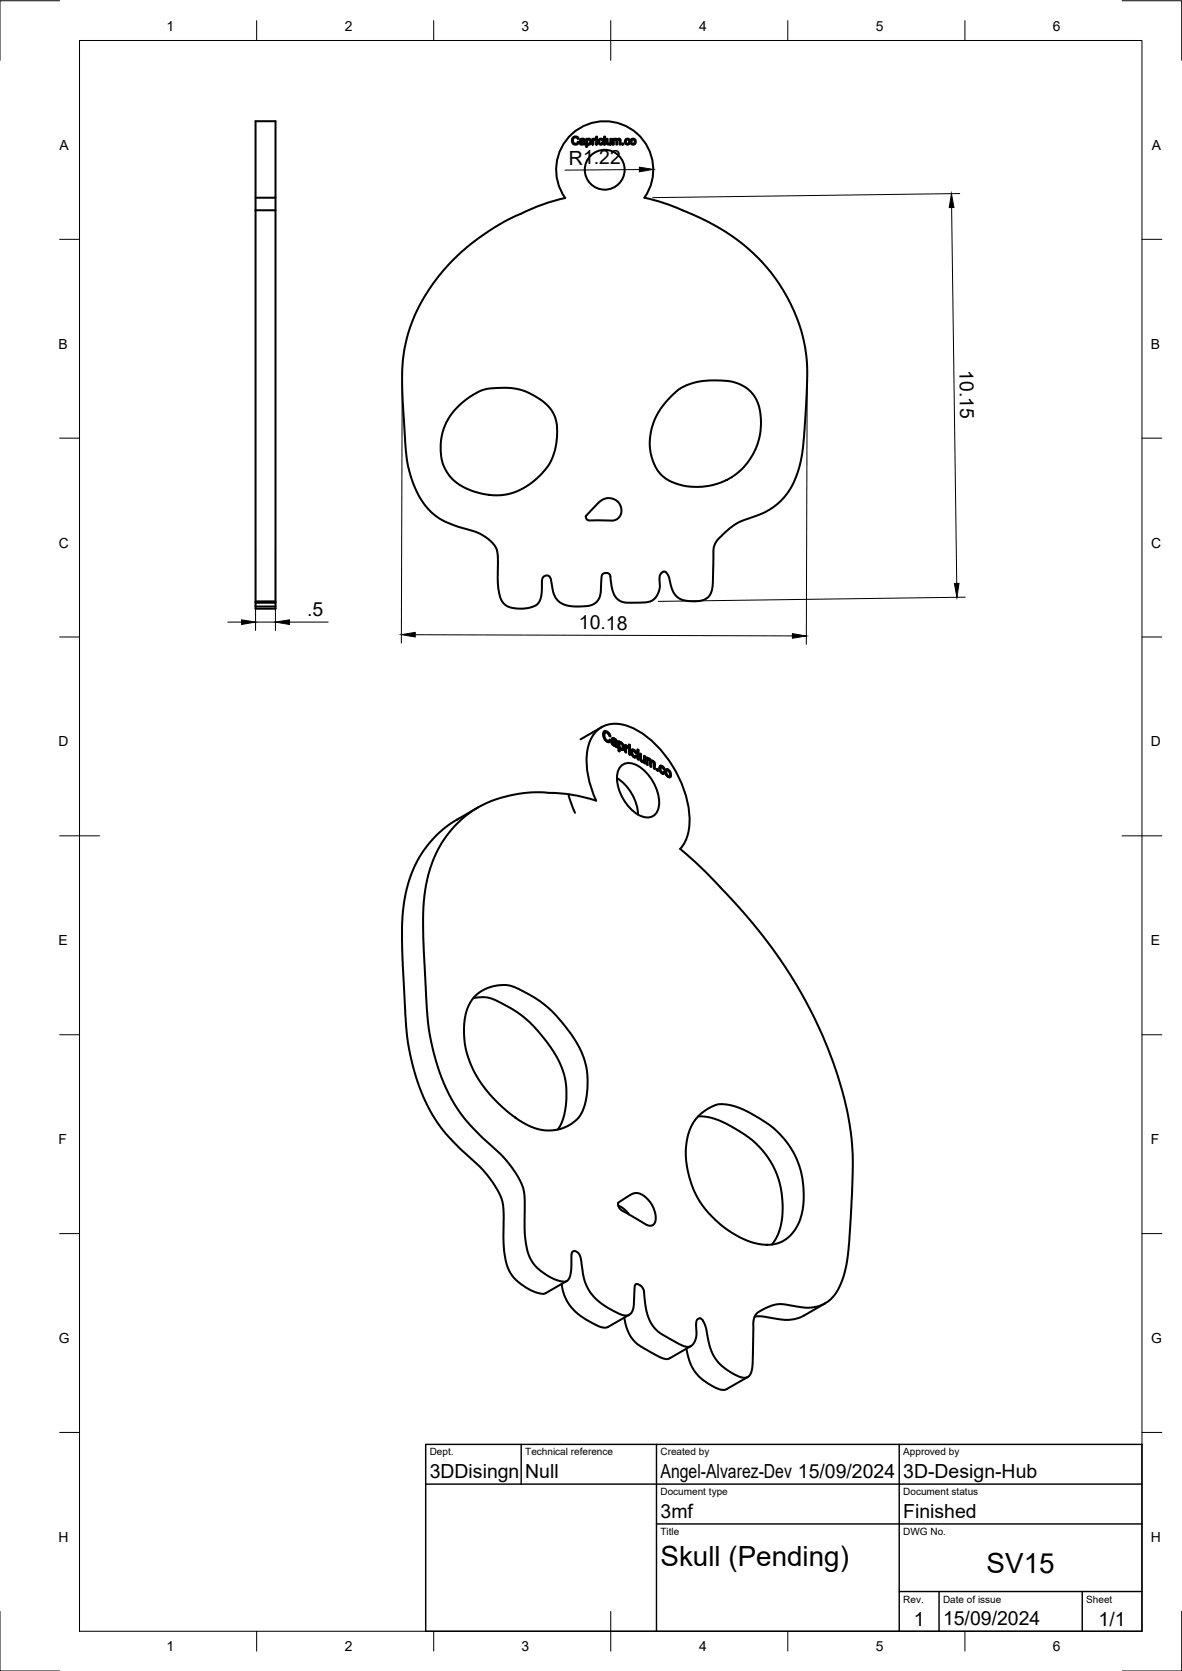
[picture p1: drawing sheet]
<svg xmlns="http://www.w3.org/2000/svg" width="297mm" height="420mm" viewBox="0 0 297 420" stroke-linecap="round" stroke-linejoin="round" font-family="sans-serif">
<!-- layer: Visible -->
<g fill="none" stroke="#000" stroke-width=".51">
<path d="M143.9 34.7a.89 .89 0 0 1 1.5 .2h-.2a.69 .69 0 0 0-1-.2 .69 .69 0 0 0-.2 1 .61 .61 0 0 0 .6 .5 .61 .61 0 0 0 .6-.6l.3 .1a.96 .96 0 0 1-1.4 .5 .96 .96 0 0 1-.3-1.4zM145.8 35.1l.2-.2a.58 .58 0 0 1 .6 0 .58 .58 0 0 1 .3 .5l.1 .9h-.2l-.1-.1a.52 .52 0 0 1-.7 .2 .52 .52 0 0 1-.1-.8l.5-.1a.25 .25 0 0 0 .2-.4 .25 .25 0 0 0-.4 0l-.2 .2h-.3zM146 35.9l.2-.2a.28 .28 0 0 1 .5 .1 .28 .28 0 0 1-.3 .4l-.4-.1zM147.3 34.9h.3v.2a.67 .67 0 0 1 1 .5 .67 .67 0 0 1-1 .6v.7h-.3zM147.7 35.1a.48 .48 0 0 1 .6 .5 .48 .48 0 0 1-.6 .4l-.1-.5zM148.9 34.9h.2v.2l.2-.2h.3v.3a.32 .32 0 0 0-.4 0 .32 .32 0 0 0-.1 .4v.7h-.2zM149.8 34.9h.3v1.4h-.3zM149.8 34.4h.3v.2h-.3zM150.5 35.1a.61 .61 0 0 1 1.1 .2h-.2a.44 .44 0 0 0-.7-.2 .44 .44 0 0 0-.1 .7 .38 .38 0 0 0 .4 .4 .38 .38 0 0 0 .4-.4h.2a.7 .7 0 0 1-1 .4 .7 .7 0 0 1-.1-1.1zM151.8 34.9h.3v1.4h-.3zM151.8 34.4h.3v.2h-.3zM152.4 34.9h.3v.8a.36 .36 0 0 0 .4 .5 .36 .36 0 0 0 .3-.5v-.8h.2v1.4h-.2v-.2a.52 .52 0 0 1-.6 .3 .52 .52 0 0 1-.4-.6z"/>
<path d="M154 34.9h.2v.2a.49 .49 0 0 1 .9 0 .48 .48 0 0 1 .5-.2 .48 .48 0 0 1 .4 .4v1h-.3v-.9a.32 .32 0 0 0-.3-.3 .32 .32 0 0 0-.3 .4v.8h-.2v-.9a.34 .34 0 0 0-.5-.3 .34 .34 0 0 0-.1 .5v.7h-.3zM156.4 36.1h.3v.2h-.3zM157.2 35.1a.63 .63 0 0 1 1.1 .2h-.3a.44 .44 0 0 0-.6-.1 .44 .44 0 0 0-.1 .6 .37 .37 0 0 0 .4 .4 .37 .37 0 0 0 .4-.4h.2a.71 .71 0 0 1-1.1 .4 .71 .71 0 0 1 0-1.1zM158.8 35.2a.48 .48 0 0 1 .6 .1 .48 .48 0 0 1 0 .6 .48 .48 0 0 1-.7 0zM64.2 49.7h5v-19.2h-5v22.4M64.2 52.9h5v100.2h-5zM69.2 49.7v3.2M130.9 53.8l-4.2 2-5.4 3.3a46.8 46.8 0 0 0-19.3 26.8 64.2 64.2 0 0 0-.6 18.3l.5 8.4 .5 4.1a21.3 21.3 0 0 0 6.8 12.8l1.2 .8 2 1.1 3 1.1 4.4 1.3 1.6 .8a6 6 0 0 1 3.7 5.4l.1 7.9 .5 2.3 .5 1.1 1.4 1.2 1.9 .5 3.1-.1 2.2-.8a4.2 4.2 0 0 0 1.4-3.7v-1.4a1.87 1.87 0 0 1 .7-2.2l.5-.1a1.05 1.05 0 0 1 1.1 1.1l.6 3.2a4.9 4.9 0 0 0 5.3 3.5 9 9 0 0 0 4.9-.7 3.7 3.7 0 0 0 1.7-3.3l.2-3.4a1.12 1.12 0 0 1 1-1.1 1.12 1.12 0 0 1 1.2 .9M130.9 53.7a47.3 47.3 0 0 1 11.1-3.9 12.2 12.2 0 0 1 9.9-19.3 12.2 12.2 0 0 1 10 19.2 64.1 64.1 0 0 1 26.3 13 42.1 42.1 0 0 1 14.5 36.4l-1 14.4a20.1 20.1 0 0 1-6.4 13.2l-1.7 1.3-1.7 .9-5.3 2-1.6 .8-2.6 2-2.2 2.2-.7 1.5-.2 .9-.2 8.2a4 4 0 0 1-2.4 4.4l-1.3 .3h-2.1a4.6 4.6 0 0 1-4.8-4.5l-.4-1.5-.4-.9a1.01 1.01 0 0 0-1.1-.5M168.6 99.7l2.4-2 1.4-.8 1.9-.6 3.8-.6 5.1 .1 1.6 .4 1.6 .6 2 1.5 1.7 2.2 .9 2.7a16 16 0 0 1-6.5 16.4 16 16 0 0 1-17.6 .4l-1.2-1.2-1-1.5-1-2.4-.4-2.4a16 16 0 0 1 5.3-12.8zM114.7 102.6a14.3 14.3 0 0 1 9.1-5h4.9l2 .4 2 .7a12.7 12.7 0 0 1 6.4 5.2l.8 2.5 .1 2.1a15.7 15.7 0 0 1-9.7 14.9 15.7 15.7 0 0 1-17.4-3.8 13 13 0 0 1-1.6-11.1l1.5-3.4zM150 126.9l1.5-1.3 1.4-.4a2.96 2.96 0 0 1 3.1 2.1 2.96 2.96 0 0 1-1.3 3.4l-.7 .2h-5.2a1.12 1.12 0 0 1-1.6-1z"/>
<path d="M64.2 152.5h5M64.2 151.6h5M64.2 151.2h5M166.6 143.8a2.08 2.08 0 0 0-.8 2.4l-.1 2-.8 1.8a4.1 4.1 0 0 1-4 1.5l-2.2 .1a4.1 4.1 0 0 1-5-4l-.3-2.7M142.8 199.7l1.7 4.7M151.2 182.9l-5.3 3M151.6 184.6l.3-.2v.4M151.6 185l.3-.2 .1 .6M151.7 185.5l.3-.1 .2 .5M151.9 184.4a.75 .75 0 0 1 .9-.1 .75 .75 0 0 1 .3 .8l.3 .1-.3-.7-.2 .1M152 186l.2-.1 .3 .3M152.1 183.8a1.51 1.51 0 0 0 0 2.4 .69 .69 0 0 0 .7 .4 .69 .69 0 0 0 .7-.4l-.7 .4"/>
<path d="M152.1 184.2l-.5 .3M152.3 184.2a.6 .6 0 0 1 .8 .3M152.3 186.3h.7l-.4 .2M152.6 184l-.5-.2-.4 .2M153.5 186.2l-.3-.3-.2 .4M153.7 186.5l.4-.2 .6 .3 .3-.2v1.3M153.7 186.9l.3-.1v.2M153.9 187.1l.1-.1 .3 .2M153.9 186.3a.8 .8 0 0 0 0 .9 .8 .8 0 0 0 .9 .3l.3 .4-.1-.2-.2 .1M154 186.6a.48 .48 0 0 1 .6 .1 .48 .48 0 0 1 .1 .6l-.4 .2M154 186.6l-.3 .2 .3-.2v.2M154.1 186.3l-.3 .1"/>
<path d="M154.1 185.6l-.4 .2 .3 .2 .1-.2-.2 .2M154.1 185.8l.6 .4v.4l-.2 .2M154.2 185.8l.2-.1 .3 .2M154.4 185.7l-.3-.1-.3 .2M154.5 187.3h-.4M154.5 186.1l.2-.2 .2 .3M154.6 187.3l-.3 .2M154.7 186.3l.2-.1 .1 .2M155 195.6a11.7 11.7 0 0 1 5.3 9.2M155.4 187.1l.4-.2a.77 .77 0 0 1 .6 .6 .77 .77 0 0 1-.3 .8l-.2 .1M155.4 188.1l.4-.2 .3 .4M155.4 187.5l.3-.1 .1 .5"/>
<path d="M155.4 187.1l.4-.2-.1 .5M155.4 186.6l.3-.1v.2M155.7 186.5l-.3-.2v2.5l.3 .1v-.8l-.3 .1M155.7 188.1a.59 .59 0 0 0 .4 .4 .59 .59 0 0 0 .6-.1l-.4 .2M155.9 186.6l-.5 .2 .7-.1M156.1 192.6a3.4 3.4 0 0 1 4.2 0 11.4 11.4 0 0 1 5.3 10.1 2.97 2.97 0 0 1-4.4 2.5 11.2 11.2 0 0 1-6.1-10.5l.2-.8zM156.3 187.1l.1-.1 .3 .5M156.3 188.3l-.3 .2M156.4 188.2l.4-.2-.1 .4M156.4 187l-.3-.3-.7 .4M156.5 187.6l.2-.1 .1 .5M157.1 188.1l.3-.2-.1 .4"/>
<path d="M157.1 187.5l.2-.1v.3M157.3 187.4l-.2-.1v1.7l.2 .2v-.9l-.2 .1M157.4 187.9l-.3 .2M157.5 187.5l-.4 .3M157.6 187.6h-.2M157.7 187.9l.2-.1-.1 .2-.3-.2-.1 .1M157.9 187.8l-.3-.2-.5 .3M158.3 188l-.2-.1v1.7l.2 .2v-1.8l-.2 .2M158.3 187.3l-.2-.1v.3l.2 .2v-.4l-.2 .2M158.6 189.4l.3-.2 .1 .6M158.9 189.9l.1-.1 .3 .3M159 188.4a1.18 1.18 0 0 0-.2 1.3 1.18 1.18 0 0 0 1 .7l.2-.3-.6 .3"/>
<path d="M159 188.8h.4l.5 .7-.2-.6-.1 .1M159.1 190.3l.5-.1-.3 .2M159.3 188.6h-.6M159.7 188.9l-.4-.3-.7 .4 .4-.2-.1 .4M160 190.1l-.3-.2-.1 .3M160.4 189.2l-.2-.1v1.8l.2 .1v-1.8l-.2 .2M160.4 188.6l-.2-.2v.3l.2 .2v-.3l-.2 .1M160.8 189.8l.3-.2v1.3M160.9 191.1l.2-.2 .1 .3M161 191.3l.2-.1 .2 .1M161.1 189.6l-.3-.1v1.1a.84 .84 0 0 0 1.1 1l-.2 .1M161.6 191.4l-.4 .1"/>
<path d="M161.7 191.4l-.3 .2M161.8 190.3l.3-.1v1.8l-.2-.2v-.2M162.1 190.2l-.3-.2v1.2l-.4 .4M162.5 190.7l.2-.2v.3M162.7 190.5l-.2-.1v1.8l.3 .1v-1.2l-.3 .1M162.8 191.1l.2-.2 .4 .4v1.4l.3 .2v-1.1l-.3 .2M162.9 191l-.4 .2 .7-.4 .3 .2M162.9 190.7l-.4 .2 .4-.2 .3 .1M163.3 191.1l.2-.1 .1 .3M163.8 191.5l.5 .3v1.4l.3 .2v-1.2l-.3 .1M164.1 191.3l-.3-.1-.4 .3M164.3 191.8l.2-.2 .1 .6"/>
<path d="M164.5 191.6l-.4-.3-.7 .4 .4-.2-.1 .3M165.3 193.5l-.3-.2v.4l.3 .1v-.3l-.3 .2M165.7 193.4l.3-.1 .1 .6M165.9 194l.2-.1 .3 .3M166.1 192.5a1.17 1.17 0 0 0-.3 1.3 1.17 1.17 0 0 0 1.1 .7l.1-.3-.5 .3M166.1 192.9l.4 .1 .5 .5-.2-.5-.2 .1M166.2 194.4l.5-.1-.3 .2M166.4 192.6l-.6 .1M166.8 193l-.4-.4-.7 .5 .4-.2-.1 .4M167 194.2l-.2-.2-.1 .3M167.2 194l.4-.3a.89 .89 0 0 1 .6 1.4l-.3 .2M167.2 193.9l.7-.4 .5 .5"/>
<path d="M167.2 194.3l.2-.1 .2 .5M167.4 194.8l.2-.1 .3 .4M167.6 193.7l-.2 .5M167.9 193.5a.59 .59 0 0 0-.7 .2 .59 .59 0 0 0 0 .7l.4 .8a.62 .62 0 0 0 .9 .1l-.2 .2M168.2 195.1l-.5 .1M168.2 194.1l.2-.1 .2 .8M168.3 195l.3-.2-.1 .5M120.1 203l-6.7 4-2.1 1.6-2 1.8-2.1 2.4-1.7 2.6-1.4 2.7-1.3 3.2-1.2 5.2-.6 6.5 .2 9.8 1.1 17.6 .8 4.7 1.6 6.1 1.7 4.6 2.2 4.4 2.1 3.1 1.8 2.3 3.2 3.3 5.8 5.4 2.4 3.2 1.7 2.9 .7 1.9 .2 1.9 .2 10.1 .5 3.3 .8 2 .9 1.5 1.3 1.2 2.6 1.8 2.2 1a2.66 2.66 0 0 0 2.1 .1l5.3-3.1M149.8 201.3a44.1 44.1 0 0 0-20.4-1.5 27.2 27.2 0 0 0-22.5 23.7l-.5 4.2-.1 5.2 1 21.2 .4 4.5 .6 3 .7 3.1 1.5 5 2.4 5.6 1.4 2.6 1.9 2.7 4.3 4.8 5.7 5.2 2.4 2.9 1.6 2.5 .9 1.8 .6 1.9 .2 2v8.9l.3 2.6 .7 2.4 1 1.9 1.8 1.9 2.8 1.8 2.1 .9a1.86 1.86 0 0 0 2.8-1.8l.2-5 .3-.6 .6-.1 .7 .3 .6 .9 1 6 .6 1.6 1.2 1.9 1.3 1.4 1.9 1.6 3.5 1.9 1.5 .5h1.1l.9-.9 .5-1.6 .3-5 .5-.3 .8 .3M149.8 201.3a20.1 20.1 0 0 1-1.6-14.7 6.9 6.9 0 0 1 9-4.2 23.4 23.4 0 0 1 12.7 11.7 23.3 23.3 0 0 1 3.1 15.2 8.7 8.7 0 0 1-2.1 4.1M170.9 213.4a143.8 143.8 0 0 1 29.7 35.1l3.2 5.7 2.6 5.5 3.4 8.8a73.5 73.5 0 0 1 4.3 32.3l-.8 13.1a22 22 0 0 1-3.8 12 9.4 9.4 0 0 1-9.4 2.6l-3.3-.6-2 .1-2.9 1.2-1.4 .7-.6 .7-.4 .9-.2 1.3-.2 11-.6 1.9-.5 .5-.6 .2-1.3-.1-2.2-1.1-2.5-1.8-1.5-1.7-.9-1.4-.6-1.6-.9-4.6-.7-1.7a.91 .91 0 0 0-1.4-.8l-.3 .5-.2 .6 .1 2.9-.2 1.3a2.18 2.18 0 0 1-3.6 1.3l-3.7-2.1a9.5 9.5 0 0 1-5.4-8.3l-.3-3M118.9 251a9.3 9.3 0 0 1 7.7 1.6l3.5 2 3 2.4 2.2 2.4 3 3.7 1.8 3 1.4 3.2 .7 3.1 .1 2.6a15 15 0 0 1-2.2 9"/>
<path d="M119.4 250.4l.2-.1a9.8 9.8 0 0 1 12.6-.7l3 1.8 2.8 2.2 1.9 1.9 3.2 3.9 1.6 2.5 1.7 3.2 .9 2.9 .3 2.6a15.7 15.7 0 0 1-2.2 10.4l-.9 .9a11 11 0 0 1-13.4 .2l-.5-.3a31 31 0 0 1-13.3-17l-.5-2.3-.2-2.2 .2-3.8 .8-3.2 .9-1.8zM175.5 280.7l2.7 .2 3.5 1.2 5 2.9 2.6 1.9 3 3.2 1.9 2.9 1.5 3.6 .6 2.9a18.2 18.2 0 0 1-1.9 12.9l-.4 .5M175.6 280.6l1.2-1.1 2.1-1.2 1.4-.6 1.3-.1 1.9 .3 2.1 .6 2.5 1.1 3.2 1.9 3.5 2.5 2.3 2.4 1.2 1.6 2.1 3.9 .9 2.8 .4 2.2a17.1 17.1 0 0 1-2.4 13 8.5 8.5 0 0 1-9.5 2.7 24 24 0 0 1-17.5-22.3l.1-2.4 .7-3 1-2.4zM155.3 302.5l3.4-2.2a3.5 3.5 0 0 1 4.4 1.6l1 1.6 .6 2a2.07 2.07 0 0 1-1 2.7h-.6l-.9-.4-6.1-3.6-.6-.6zM155.4 303.2l1.3 .7 1.4 1.5M141.1 322.9l.7 2.9 .7 1.4 1 1.5 2.5 2.3 4.2 2.4 1.4 .4 1.1-.1 5.5-3.1M156.9 331.3l.8 3.2 .6 1.3 .9 1.2 1.9 1.6 5 2.8 1.2 .3h.7l5.6-3.2M160.9 323.2l.7 .8 .2 .8M172.5 339.1l.9 3.4 1.3 2.5 1.1 1.2 1.2 1 3.3 1.9a2.63 2.63 0 0 0 2.3 .2l5.3-3.1M207.4 327.7l-5.3 3.1a12.7 12.7 0 0 1-8.9 .5l-2.1-.3-1.5 .1"/>
<circle cx="159.1" cy="35.6" r=".73"/>
<circle cx="152" cy="42.7" r="5"/>
</g>
<!-- layer: BORDER -->
<g fill="none" stroke="#000" stroke-width=".25">
<path d="M15 .2h-15v15M20 10.2h267v400h-267zM64.5 5.2v5M109 5.2v5M153.5 5.2v10M198 5.2v5M242.5 5.2v5M282 .2h15v15M15 60.2h5M287 60.2h5M15 110.2h5M287 110.2h5"/>
<path d="M15 160.2h5M287 160.2h5M15 210.2h10M282 210.2h10M15 260.2h5M287 260.2h5M15 310.2h5M287 310.2h5M15 360.2h5M287 360.2h5M0 405.2v15h15M64.5 410.2v5"/>
<path d="M109 410.2v5M153.5 405.2v10M198 410.2v5M242.5 410.2v5M297 405.2v15h-15"/>
</g>
<!-- layer: TITLEBLOCK -->
<path d="M107 363.2h180v47h-180zM107 373.2h180M131 363.2v10M165 363.2v47M226 363.2v47M165 383.2h122M226 400.2h61M236 400.2v10M272 400.2v10" fill="none" stroke="#000" stroke-width=".36"/>
<!-- layer: FD_Dimensions -->
<path d="M160.7 42.6l-18.7 .2M239.1 52.2l1.3 94.5M241.2 48.7l-77.2 1M101.1 96.1l-.2 65.6M202.8 96.4l-.2 65.6M64.2 137.5v21M69.2 137.5v21M57.2 156.4h3.5M64.2 156.4h5M72.7 156.4h9.8M104.4 159.6l94.7 .3M242.6 150.2l-77.2 1" fill="none" stroke="#000" stroke-width=".25"/>
<path d="M160.7 42l3.5 .6-3.5 .6zM239.1 48.7l.6 3.5h-1.2zM60.7 155.9l3.5 .5-3.5 .6zM69.2 156.4l3.5-.5v1.1zM100.9 159.6l3.5-.6v1.2zM199.1 159.3l3.5 .6-3.5 .6zM239.8 146.7h1.2l-.5 3.5z" fill="#000" stroke="#000" stroke-width=".25"/>
<g font-size="7">
<text x="166" y="393.7">Skull (Pending)</text>
<text x="247.9" y="395.4">SV15</text>
</g>
<g font-size="4.9">
<text x="143" y="41.4">R1.22</text>
<text x="241.2" y="93.1" transform="rotate(89 241.2 93.1)">10.15</text>
<text x="77.2" y="155">.5</text>
<text x="145.5" y="158.3">10.18</text>
<text x="108" y="371.7">3DDisingn</text>
<text x="132" y="371.7">Null</text>
<text x="166" y="371.7">Angel-Alvarez-Dev 15/09/2024</text>
<text x="227" y="371.7">3D-Design-Hub</text>
<text x="166" y="381.7">3mf</text>
<text x="227" y="381.7">Finished</text>
<text x="229.6" y="408.8">1</text>
<text x="237" y="408.7">15/09/2024</text>
<text x="276.1" y="408.8">1/1</text>
</g>
<g font-size="3.5">
<text x="41.9" y="7.7">1</text>
<text x="86.6" y="7.7">2</text>
<text x="131.1" y="7.7">3</text>
<text x="175.7" y="7.7">4</text>
<text x="220.1" y="7.7">5</text>
<text x="264.6" y="7.7">6</text>
<text x="15" y="37.7">A</text>
<text x="289.5" y="37.7">A</text>
<text x="14.7" y="87.7">B</text>
<text x="289.2" y="87.7">B</text>
<text x="14.8" y="137.7">C</text>
<text x="289.3" y="137.7">C</text>
<text x="14.7" y="187.7">D</text>
<text x="289.2" y="187.7">D</text>
<text x="14.7" y="237.7">E</text>
<text x="289.2" y="237.7">E</text>
<text x="14.7" y="287.7">F</text>
<text x="289.2" y="287.7">F</text>
<text x="14.8" y="337.7">G</text>
<text x="289.3" y="337.7">G</text>
<text x="14.7" y="387.7">H</text>
<text x="289.2" y="387.7">H</text>
<text x="41.9" y="415.2">1</text>
<text x="86.6" y="415.2">2</text>
<text x="131.1" y="415.2">3</text>
<text x="175.7" y="415.2">4</text>
<text x="220.1" y="415.2">5</text>
<text x="264.6" y="415.2">6</text>
</g>
<g font-size="2.5">
<text x="108" y="366">Dept.</text>
<text x="132" y="366">Technical reference</text>
<text x="166" y="366">Created by</text>
<text x="227" y="366">Approved by</text>
<text x="166" y="376">Document type</text>
<text x="227" y="376">Document status</text>
<text x="166" y="386">Title</text>
<text x="227" y="386">DWG No.</text>
<text x="227" y="403">Rev.</text>
<text x="237" y="403">Date of issue</text>
<text x="273" y="403">Sheet</text>
</g>
</svg>
